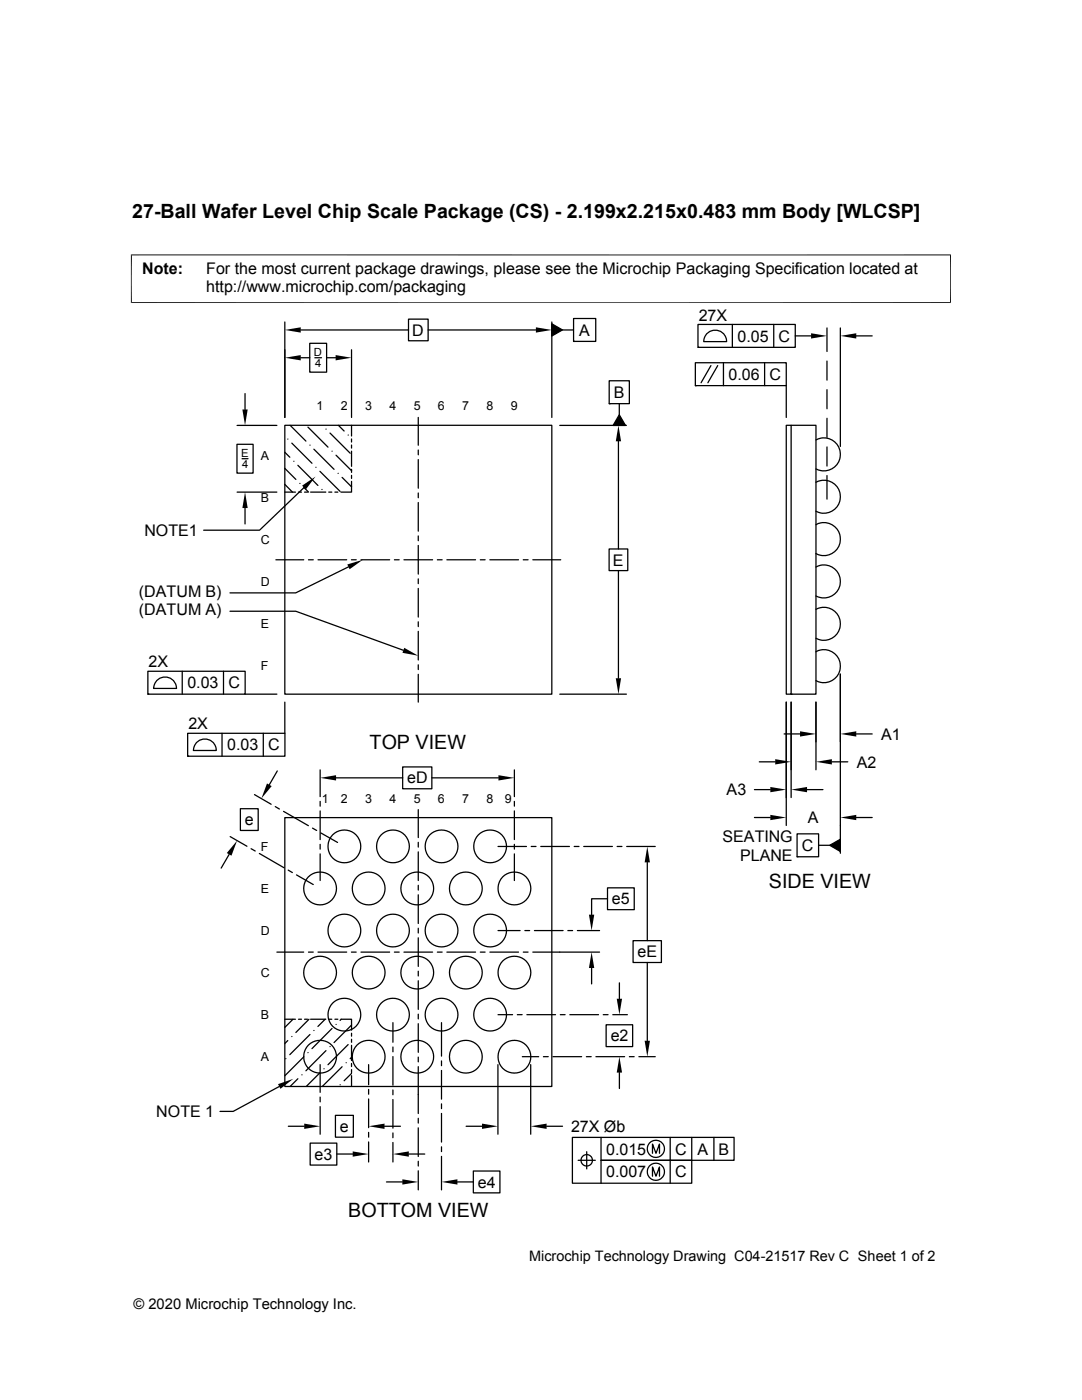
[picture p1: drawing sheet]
<svg xmlns="http://www.w3.org/2000/svg" width="216mm" height="279mm" viewBox="0 0 216 279" stroke-linecap="round" stroke-linejoin="round" font-family="sans-serif">
<g fill="none" stroke="#000" stroke-width=".25">
<path d="M48.9 78.5v3.2M56.8 64.3v19M60 65.8h21.5M60 71.4h1.8M61.8 68.5h3.4v5.8h-3.4zM62.8 71.4h1.4M65.2 71.4h1.8M70.1 69.8v13.5M81.5 63.7h3.9v4.3h-3.9zM85.4 65.8h21.5M110.1 64.6l2.1 1.2-2.1 1.3zM110.1 64.3v19"/>
<path d="M112.2 65.8h2.2M114.4 63.6h4.5v4.5h-4.5zM114.4 68.1h.1M121.6 76h4v4.6h-4zM138.7 72.4h18.2v4.6h-18.2zM138.7 77h.1M139.3 64.7h19.4v4.6h-19.4zM139.3 69.3h.1M141.2 66.5a2.29 2.29 0 0 1 2.4-.4 2.29 2.29 0 0 1 1.4 2.1h-4.6l.3-1.2zM141.9 73l-2 3.4M143.2 73l-2 3.4M144.4 72.4v4.6"/>
<path d="M146.1 64.7v4.6M152.6 72.4v4.6M154.4 64.7v4.6M156.9 77v6.3M158.7 67h3.1M165 65.4v4.7M165 72.1v3.8M165 77.8v3.8M167.7 65.4v23.7M170.9 67h3.1M47.3 88.7h3.2v5.7h-3.2zM47.3 98.2h7.9"/>
<path d="M47.3 84.9h7.9M48.3 91.5h1.2M56.8 93.5l2.2 2.2M56.8 96.7l1.6 1.5M56.8 90.3l1 .9M56.8 84.9h53.3v53.6h-53.3zM56.8 98.2h2.1M57.4 87.6h.1M57.9 84.9l3.1 3.1M58.2 88.4l4.1 4.1M58.6 92.1h.1M59.4 92.9l4 4"/>
<path d="M59.6 98.2h.6M59.8 96.5h.1M60.6 97.3l1 .9M60.7 97.3l-8.9 8.5h-11.2M60.8 98.2h.6M61.4 85.2l4 4M61.8 88.8h.1M62 98.2h3M62.6 89.6l4.1 4.1M63 93.3h.1M63.8 94.1l4.1 4M64.2 97.7h.1"/>
<path d="M65 85.6h.1M65.6 98.2h.6M65.8 86.4l4.1 4M66.3 90h.1M66.8 98.2h.6M67.1 90.8l3 3.1M67.5 94.5h.1M67.5 84.9l1.2 1.1M68.3 95.3l1.8 1.9M69.5 86.8h.1M70.1 96.1v2.1h-2.1M70.1 84.9v2.1"/>
<path d="M70.1 87.6v.6M70.1 88.8v.6M70.1 90v3.1M70.1 93.7v.6M70.1 94.9v.6M83.5 83.3v5.6M83.5 89.8v1M83.5 91.7v5.7M83.5 98.4v.9M111.7 84.9h13.3M121.6 80.6h.1M123.4 88.1v21.5"/>
<path d="M123.6 82.8l1.2 2.1h-2.5zM123.6 80.6v2.2M156.9 84.9h1v53.6h-1zM157.9 84.9h4.9v53.6h-4.9M162.8 87.8a3.3 3.3 0 0 1 4.9 2.9 3.3 3.3 0 0 1-4.9 2.9M162.8 96.2a3.3 3.3 0 0 1 4.9 2.9 3.3 3.3 0 0 1-4.9 2.9M165 83.5v3.8M165 89.2v3.8M165 94.9v4.7M48.9 101.4v3.2M55.1 111.7h5.5M61.6 111.7h.9"/>
<path d="M63.5 111.7h5.7M69.5 113.1l-10.5 5.2h-13.1M70.1 111.7h1M72 111.7h5.7M78.7 111.7h1M80.6 111.7h5.7M83.5 100.3v5.7M83.5 107v.9M83.5 108.9v5.7M83.5 115.5v1M83.5 117.4v5.7M87.3 111.7h.9"/>
<path d="M89.2 111.7h5.7M95.8 111.7h1M97.7 111.7h5.8M104.4 111.7h1M106.3 111.7h5.6M121.5 109.6h3.8v4.3h-3.8zM123.4 113.9v21.5M162.8 104.7a3.3 3.3 0 0 1 4.9 2.9 3.3 3.3 0 0 1-4.9 2.9M162.8 113.2a3.3 3.3 0 0 1 4.9 2.8 3.3 3.3 0 0 1-4.9 2.9M29.5 134h19.4v4.5h-19.4zM29.5 138.5h.1M31.4 135.7a2.28 2.28 0 0 1 2.5-.4 2.28 2.28 0 0 1 1.3 2.1h-4.6l.4-1.2z"/>
<path d="M36.4 134v4.5M44.6 134v4.5M45.9 122h13.1l21.5 7.8M48.9 138.5h6.3M83.5 124.1v1M83.5 126v5.7M83.5 132.7v.9M83.5 134.6v5.5M111.7 138.5h13.3M157.9 138.5h.1M162.8 121.6a3.3 3.3 0 0 1 4.9 2.9 3.3 3.3 0 0 1-4.9 2.9M162.8 130.1a3.3 3.3 0 0 1 4.9 2.8 3.3 3.3 0 0 1-4.9 2.9"/>
<path d="M167.7 134.5v35.8M37.4 146.3h19.5v4.6h-19.5zM37.4 150.9h.1M39.4 148.1a2.28 2.28 0 0 1 2.4-.4 2.28 2.28 0 0 1 1.4 2.1h-4.6l.3-1.2zM44.3 146.3v4.6M50.8 158.6l3.3 1.9M52.5 146.3v4.6M55.3 153.9l-1.6 2.7M56.8 140.1v6.2M63.9 153.6v5.4M63.9 159.9v1M67.1 155.2h13.2"/>
<path d="M80.3 153.1h5.9v4.3h-5.9zM86.2 155.2h13.3M102.6 153.6v5.4M102.6 159.9v1M150.5 157.6h3.2M151.5 152h3.2M156.5 146.5h3.1M156.9 140.1v24.6M157.9 140.1v19.1M161 157.6h3.2M162.8 140.1v13.5M166 152h3.2"/>
<path d="M170.9 146.5h3.1M45.7 170.5l-1.6 2.7M45.9 167l3.4 1.9M48 161.4h3.5v4.3h-3.5zM50.1 169.4l.8 .4M51.8 170.3l4.9 2.9M54.9 161l.9 .5M56.6 161.9l4.9 2.9M56.8 163.2h53.3v53.6h-53.3zM57.5 173.7l.8 .4M59.2 174.6l3.3 1.9M62.4 165.3l.8 .4"/>
<path d="M63.9 161.8v5.8M63.9 168.5v1M63.9 170.4v5.3M64 166.2l3.4 1.9M83.5 161.6v5.6M83.5 168.1v1M83.5 170v5.7M83.5 176.7v.9M83.5 178.6v5.7M99.4 168.9h5.7M102.6 161.8v5.8M102.6 168.5v1"/>
<path d="M102.6 170.4v5.3M106 168.9h1M107.9 168.9h5.7M114.6 168.9h.9M116.5 168.9h5.7M121.2 177.2h5.4v4.3h-5.4zM121.2 179.4h-3.2v3.1M123.1 168.9h1M125.1 168.9h5.6M129.2 172.1v15.6M150.5 163.2h3.2M159 166.4h4.3v4.6h-4.3z"/>
<path d="M159 171h.1M163.3 168.7h2.3M165.6 168.7l2.1-1.2v2.4zM170.9 163.2h3.1M55.2 190h5.4M61.6 190h.9M63.5 190h5.7M70.1 190h1M72 190h5.7M78.7 190h1M80.6 190h5.7M83.5 185.3v.9"/>
<path d="M83.5 187.2v5.7M83.5 193.8v1M83.5 195.7v5.7M87.3 190h.9M89.2 190h5.7M95.8 190h1M97.7 190h5.8M99.4 185.7h4.4M104.4 190h1M104.7 185.7h1M106.6 185.7h5.8M113.3 185.7h1"/>
<path d="M115.2 185.7h4.4M118 193.2v3.2M119.6 190h-13.3M123.6 196.2v3.1M126.3 187.7h5.7v4.4h-5.7zM129.2 192.1v15.6M55.7 216.8l-9.2 5h-2.6M56.8 203.4h2.1M57 211.3h.1M57.4 207.7l-.6 .6M58.2 206.9h.1M58.5 203.4l-1.7 1.6"/>
<path d="M59.4 215.3l-1.5 1.5M59.6 203.4h.6M60.2 214.5h.1M60.6 210.9l-3.8 3.8M60.8 203.4h.6M61.4 210.1h.1M61.7 203.4l-2.7 2.7M61.8 206.5l-4 4M62 203.4h3M62.6 205.7h.1M63.8 214.1l-2.7 2.7M63.9 212.5v5.5"/>
<path d="M63.9 218.9v1M64.6 213.3h.1M64.9 203.4l-1.5 1.5M65 209.7l-4 4M65.6 203.4h.6M65.8 208.9h.1M66.3 205.3l-4 4M66.8 203.4h.6M67.1 204.4h.1M67.9 216.5h.1M68 203.4h2.1v2.2M68.1 203.4l-.2 .2"/>
<path d="M68.3 212.9l-4 3.9M69.1 212.1h.1M69.5 208.5l-4.1 4M70.1 211l-.2 .3M70.1 214.2l-1.4 1.5M70.1 204.6l-3.4 3.5M70.1 206.2v.6M70.1 207.4v.6M70.1 208.6v3M70.1 212.2v.7M70.1 213.5v.6M70.1 214.7v2.1"/>
<path d="M73.6 212.5v4M73.6 217.4v1M73.6 219.3v5.7M78.4 204.1v3.9M78.4 209v.9M78.4 210.9v5.7M78.4 217.5v1M78.4 219.4v5.7M83.5 202.4v.9M83.5 204.3v5.7M83.5 211v.9M83.5 212.9v9.3"/>
<path d="M88.1 204.1v6.7M88.1 211.7v1M88.1 213.6v5.8M99.4 212.5v13.9M99.4 202.5h2.9M103.2 202.5h1M104.2 210.9h3.3M105.1 202.5h5.7M105.9 212.5v13.9M108.4 210.9h1M110.3 210.9h5.8M111.8 202.5h1"/>
<path d="M113.7 202.5h5.7M117 210.9h1M118.9 210.9h5.7M120.4 202.5h.9M120.9 204.5h5.3v4.4h-5.3zM122.3 202.5h2.9M123.6 214.1v3.1M125.6 210.9h.9M127.5 210.9h3.2M57.5 224.8h3.2M61.9 228.1h5.3v4.4h-5.3zM63.9 220.9v5.5"/>
<path d="M66.9 222.6h3.6v4.3h-3.6zM67.2 230.3h3.2M73.6 226v.9M73.6 227.9v4M76.7 224.8h3.2M77.1 235.9h3.2M78.4 226.1v1M78.4 228v3.9M81.6 230.3h3.2M83.5 223.2v.9M83.5 225.1v5.7M83.5 231.8v.9"/>
<path d="M83.5 233.7v3.8M88.1 220.3v1M88.1 222.2v5.7M88.1 228.9v.9M88.1 230.8v6.7M91.3 235.9h3.1M93 224.8h3.2M94.4 233.7h5.4v4.4h-5.4zM109.1 224.8h3.1M115.4 231.6h3.4M117.1 229.8v3.5M119.9 227v4.6h18.1v4.5h-23.8v-9.1h32.3v4.6h-26.6v4.5"/>
<path d="M130.2 230.2v-1.9l.7 1.9 .7-1.9v1.9M130.2 234.7v-1.8l.7 1.8 .7-1.8v1.8M133.7 227v9.1M138 227v4.6M142.5 227v4.6"/>
<circle cx="63.9" cy="177.3" r="3.3"/>
<circle cx="68.7" cy="168.9" r="3.3"/>
<circle cx="73.6" cy="177.3" r="3.3"/>
<circle cx="78.4" cy="168.9" r="3.3"/>
<circle cx="83.3" cy="177.3" r="3.3"/>
<circle cx="88.1" cy="168.9" r="3.3"/>
<circle cx="92.9" cy="177.3" r="3.3"/>
<circle cx="97.8" cy="168.9" r="3.3"/>
<circle cx="102.6" cy="177.3" r="3.3"/>
<circle cx="63.9" cy="194.1" r="3.3"/>
<circle cx="68.7" cy="185.7" r="3.3"/>
<circle cx="73.6" cy="194.1" r="3.3"/>
<circle cx="78.4" cy="185.7" r="3.3"/>
<circle cx="83.3" cy="194.1" r="3.3"/>
<circle cx="88.1" cy="185.7" r="3.3"/>
<circle cx="92.9" cy="194.1" r="3.3"/>
<circle cx="97.8" cy="185.7" r="3.3"/>
<circle cx="102.6" cy="194.1" r="3.3"/>
<circle cx="63.9" cy="210.9" r="3.3"/>
<circle cx="68.7" cy="202.5" r="3.3"/>
<circle cx="73.6" cy="210.9" r="3.3"/>
<circle cx="78.4" cy="202.5" r="3.3"/>
<circle cx="83.3" cy="210.9" r="3.3"/>
<circle cx="88.1" cy="202.5" r="3.3"/>
<circle cx="92.9" cy="210.9" r="3.3"/>
<circle cx="97.8" cy="202.5" r="3.3"/>
<circle cx="102.6" cy="210.9" r="3.3"/>
<circle cx="117.1" cy="231.6" r="1.14"/>
<circle cx="130.9" cy="229.3" r="1.72"/>
<circle cx="130.9" cy="233.9" r="1.72"/>
</g>
<g fill="#000">
<path d="M56.8 65.8l3.2-.5v1.1zM56.8 71.4l3.2-.5v1zM67 70.9l3.1 .5-3.1 .5zM106.9 65.3l3.2 .5-3.2 .6zM110.1 64.6l2.1 1.2-2.1 1.3zM161.8 66.5l3.2 .5-3.2 .6zM167.7 67l3.2-.5v1.1zM48.4 81.7h1l-.5 3.2zM60.3 96.9l2.6-1.8-1.9 2.6zM123.4 84.9l.5 3.2h-1zM123.6 82.8l1.2 2.1h-2.5zM48.9 98.2l.5 3.2h-1z"/>
<path d="M69.3 112.6l3.1-.9-2.6 1.9zM80.7 129.3l2.8 1.6-3.2-.6zM122.9 135.4h1l-.5 3.1zM53.3 156.4l.9 .5-2 2.5zM63.9 155.2l3.2-.5v1.1zM99.5 154.7l3.1 .5-3.1 .6zM153.7 157.1l3.2 .5-3.2 .5zM154.7 151.5l3.2 .5-3.2 .6zM159.6 145.9l3.2 .6-3.2 .5zM157.9 157.6l3.1-.5v1zM162.8 152l3.2-.5v1.1zM167.7 146.5l3.2-.6v1.1z"/>
<path d="M47.3 167.8l-1.1 3-.9-.6zM129.2 168.9l.5 3.2h-1.1zM153.7 162.6l3.2 .6-3.2 .5zM165.6 168.7l2.1-1.2v2.4zM167.7 163.2l3.2-.6v1.1zM118 190l.6 3.2h-1.1zM117.5 182.5h1.1l-.6 3.2zM123.1 199.3h1l-.5 3.2zM55.5 216.4l3-1.1-2.5 2zM123.6 210.9l.5 3.2h-1zM128.6 207.7h1.1l-.5 3.2zM60.7 224.2l3.2 .6-3.2 .5z"/>
<path d="M70.4 229.8l3.2 .5-3.2 .5zM73.6 224.8l3.1-.6v1.1zM80.3 235.4l3.2 .5-3.2 .5zM78.4 230.3l3.2-.5v1zM88.1 235.9l3.2-.5v1zM96.2 224.2l3.2 .6-3.2 .5zM105.9 224.8l3.2-.6v1.1z"/>
</g>
<path d="M26.1 50.9h163.7M26.2 50.8v9.7M189.7 50.8v9.7M26.1 60.4h163.7" fill="none" stroke="#000" stroke-width=".2"/>
<g font-size="3.9">
<text x="26.4" y="43.5">27-Ball Wafer Level Chip Scale Package (CS) - 2.199x2.215x0.483 mm Body [WLCSP]</text>
<text x="73.7" y="149.5">TOP VIEW</text>
<text x="153.4" y="177.2">SIDE VIEW</text>
<text x="69.5" y="242.8">BOTTOM VIEW</text>
</g>
<g font-size="3.2">
<text x="28.4" y="54.6">Note:</text>
<text x="41.1" y="58.3">http://www.microchip.com/packaging</text>
<text x="41.1" y="54.6">For the most current package drawings, please see the Microchip Packaging Specification located at</text>
<text x="139.4" y="64">27X</text>
<text x="82.3" y="67">D</text>
<text x="115.6" y="67">A</text>
<text x="147.2" y="68.2">0.05</text>
<text x="155.4" y="68.2">C</text>
<text x="145.4" y="75.8">0.06</text>
<text x="153.6" y="75.8">C</text>
<text x="122.5" y="79.4">B</text>
<text x="28.8" y="106.9">NOTE1</text>
<text x="122.3" y="112.9">E</text>
<text x="27.7" y="119.1">(DATUM B)</text>
<text x="27.7" y="122.8">(DATUM A)</text>
<text x="29.7" y="133.2">2X</text>
<text x="37.4" y="137.4">0.03</text>
<text x="45.6" y="137.4">C</text>
<text x="37.6" y="145.5">2X</text>
<text x="45.3" y="149.8">0.03</text>
<text x="53.5" y="149.8">C</text>
<text x="175.8" y="147.6">A1</text>
<text x="170.9" y="153.2">A2</text>
<text x="81.2" y="156.4">eD</text>
<text x="145" y="158.7">A3</text>
<text x="48.9" y="164.7">e</text>
<text x="161.2" y="164.3">A</text>
<text x="144.2" y="168">SEATING</text>
<text x="147.7" y="171.9">PLANE</text>
<text x="160" y="169.8">C</text>
<text x="122.1" y="180.5">e5</text>
<text x="127.2" y="191">eE</text>
<text x="121.9" y="207.8">e2</text>
<text x="31.2" y="222.9">NOTE 1</text>
<text x="67.8" y="225.9">e</text>
<text x="113.9" y="225.9">27X Øb</text>
<text x="62.8" y="231.5">e3</text>
<text x="120.9" y="230.4">0.015</text>
<text x="134.7" y="230.4">C</text>
<text x="139.2" y="230.4">A</text>
<text x="143.4" y="230.4">B</text>
<text x="95.4" y="237">e4</text>
<text x="120.9" y="235">0.007</text>
<text x="134.7" y="235">C</text>
</g>
<g font-size="2.9">
<text x="105.6" y="251.7">Microchip Technology Drawing C04-21517 Rev C Sheet 1 of 2</text>
<text x="26.6" y="261.3">© 2020 Microchip Technology Inc.</text>
</g>
<g font-size="2.5">
<text x="63.2" y="81.9">1</text>
<text x="68" y="81.9">2</text>
<text x="72.9" y="81.9">3</text>
<text x="77.7" y="81.9">4</text>
<text x="82.6" y="81.9">5</text>
<text x="87.4" y="81.9">6</text>
<text x="92.2" y="81.9">7</text>
<text x="97.1" y="81.9">8</text>
<text x="101.9" y="81.9">9</text>
<text x="52.1" y="91.7">A</text>
<text x="52.1" y="100.1">B</text>
<text x="52.1" y="108.5">C</text>
<text x="52.1" y="116.9">D</text>
<text x="52.1" y="125.3">E</text>
<text x="52.1" y="133.7">F</text>
<text x="64.2" y="160.2">1</text>
<text x="68" y="160.2">2</text>
<text x="72.9" y="160.2">3</text>
<text x="77.7" y="160.2">4</text>
<text x="82.6" y="160.2">5</text>
<text x="87.4" y="160.2">6</text>
<text x="92.2" y="160.2">7</text>
<text x="97.1" y="160.2">8</text>
<text x="100.7" y="160.2">9</text>
<text x="52.1" y="169.8">F</text>
<text x="52.1" y="178.2">E</text>
<text x="52.1" y="186.6">D</text>
<text x="52.1" y="195">C</text>
<text x="52.1" y="203.4">B</text>
<text x="52.1" y="211.8">A</text>
</g>
<g font-size="2.2">
<text x="62.7" y="71.1">D</text>
<text x="62.9" y="73.3">4</text>
<text x="48.1" y="91.3">E</text>
<text x="48.3" y="93.4">4</text>
</g>
</svg>
